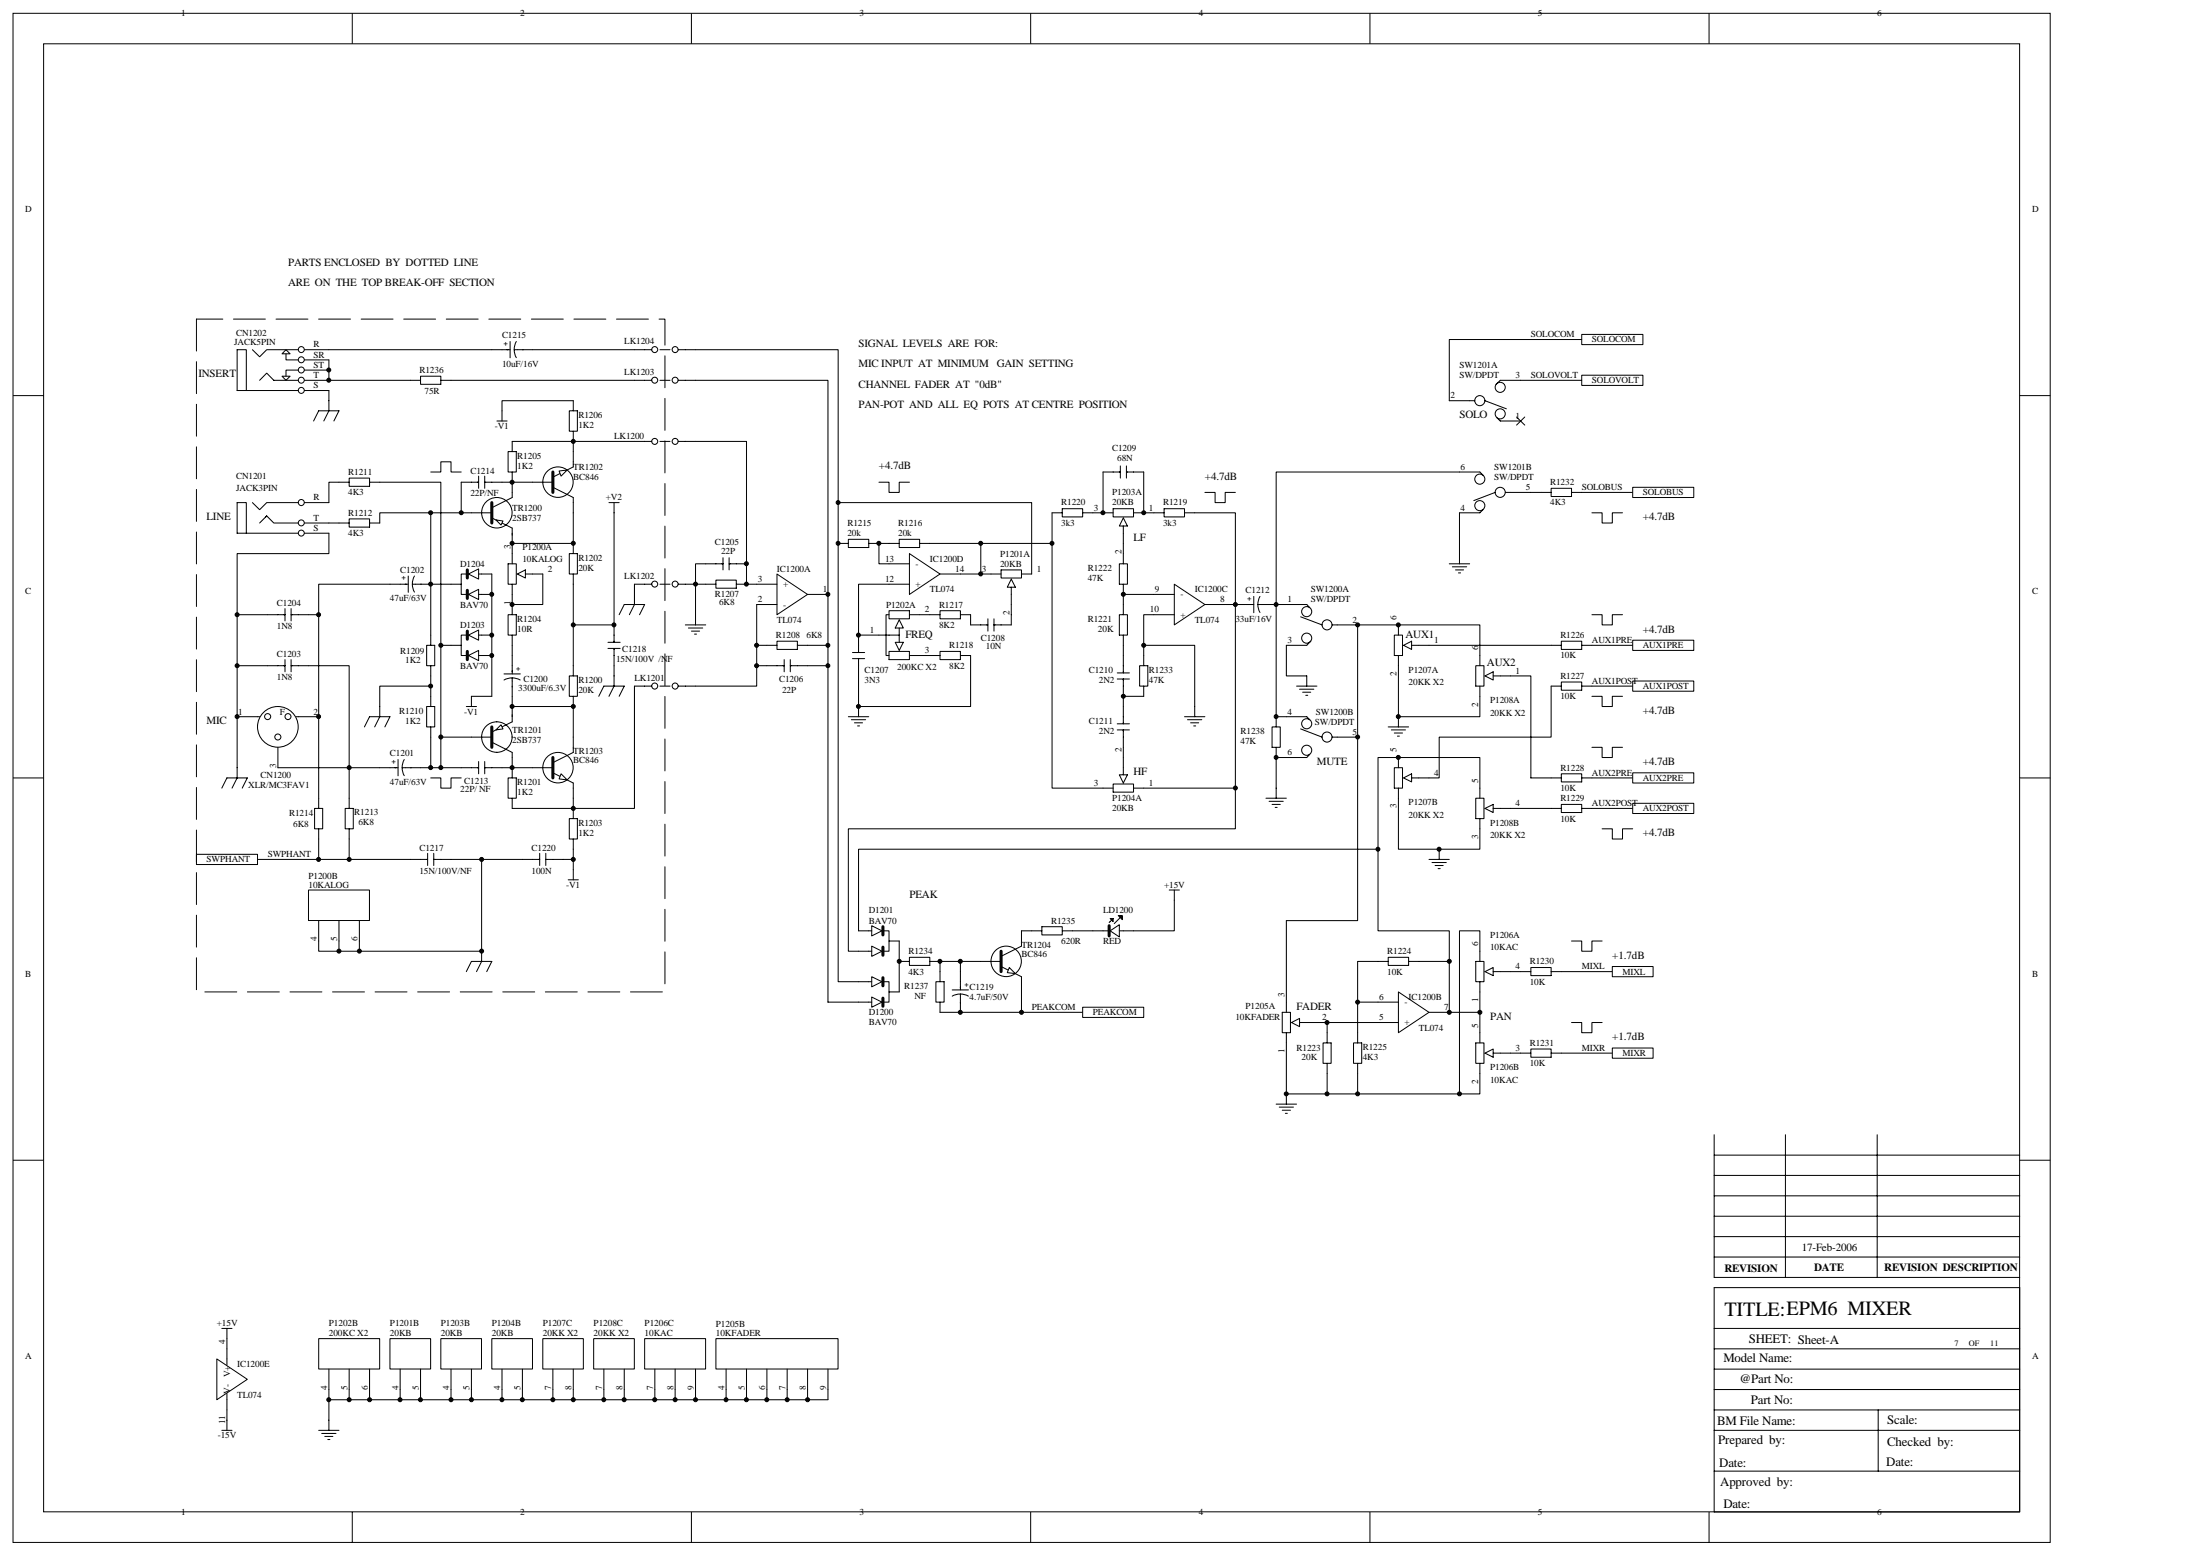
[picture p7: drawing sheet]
<svg xmlns="http://www.w3.org/2000/svg" width="420mm" height="297mm" viewBox="0 0 420 297" stroke-linecap="round" stroke-linejoin="round" font-family="sans-serif">
<g fill="none" stroke="#000" stroke-width=".19">
<path d="M2.5 2.5h389.1v291.9h-389.1zM8.3 8.4h377.4v280.2h-377.4zM67.3 2.5v5.9M132 2.5v5.9M196.8 2.5v5.9M261.6 2.5v5.9M326.4 2.5v5.9M2.5 75.5h5.8M385.7 75.5h5.9M2.5 148.5h5.8M385.7 148.5h5.9M327.4 216.6v27.3h58.3"/>
<path d="M341 216.6v27.3M358.5 216.6v27.3M2.5 221.5h5.8M327.4 240h58.3M327.4 236.1h58.3M327.4 232.2h58.3M327.4 228.3h58.3M327.4 224.4h58.3M327.4 220.5h58.3M385.7 221.5h5.9M327.4 245.8h58.3v42.8h-58.3zM327.4 253.6h58.3"/>
<path d="M327.4 257.5h58.3M327.4 261.4h58.3M327.4 265.3h58.3M327.4 269.2h58.3M327.4 273h58.3M358.7 269.2v11.6M67.3 288.6v5.9M132 288.6v5.9M196.8 288.6v5.9M261.6 288.6v5.9M326.4 288.6v5.9M327.4 280.8h58.3"/>
</g>
<g fill="#fff" stroke="#000" stroke-width=".19">
<path d="M54.6 66.8l.8 .7h-1.5z" fill-rule="evenodd"/>
<path d="M53.9 71.8h1.5l-.8 .8z" fill-rule="evenodd"/>
</g>
<g fill="none" stroke="#000" stroke-width=".19">
<path d="M47 74.5v-7.7h-1.7v7.7h11.7M48.2 66.8l1.4 1.3 1.3-1.3h6.1M49.6 72.6l1.3-1.4 1.4 1.4h4.7M54.6 67.5v1.2h2.4M57 70.7h-2.4v1.1M58.1 74.5h4.7M58.1 72.6h4.7M58.1 66.8h4.7M58.1 68.7h4.7M58.1 70.7h4.7M78.4 72.6h1.9M80.3 71.8h3.9v1.6h-3.9z"/>
<path d="M84.2 72.6h1.9M93.9 66.8h3.5M97.4 65.2v3.1M98.2 66.8h3.5M98.6 65.2a3.2 3.2 0 0 0 0 3.1M108.7 78.4h1.6v3.9h-1.6zM109.5 76.5v1.9M48.2 95.9l1.4 1.4 1.3-1.4h6.1M50.7 98.7l.2-.2-1.3 1.3M50.9 98.5l1.4 1.3h4.7M58.1 95.9h4.7M58.1 99.8h4.7"/>
<path d="M64.7 99.8h2M64.7 92.1h2M66.7 91.3h3.9v1.5h-3.9zM66.7 99.1h3.9v1.5h-3.9zM70.6 99.8h1.9M70.6 92.1h1.9M90 97.9h3.9M93.9 98.9l3.9 1.9M97 86.2h1.6v3.9h-1.6zM97.8 84.3v1.9M97.8 90.1v3.9M97.8 95l-3.9 1.9"/>
<path d="M109.5 82.3v2M47 101.8v-5.9h-1.7v5.9h11.7M58.1 101.8h4.7M97 117.3h1.6v3.9h-1.6zM97.8 101.8v1.9M97.8 115.4v1.9M108.7 105.7h1.6v3.9h-1.6zM109.5 103.7v2M109.5 109.6v1.9M134.8 111.5h1.9M136.7 110.7h3.9v1.6h-3.9zM140.6 111.5h2"/>
<path d="M45.3 136.8h4.3M56.6 136.8h4.3M81.5 123.2h1.5v3.9h-1.5zM81.5 134.9h1.5v3.9h-1.5zM82.3 121.2v2M82.3 127.1v1.9M82.3 132.9v2M82.3 138.8v1.9M97.8 121.2v2M108.7 129h1.6v3.9h-1.6zM109.5 127.1v1.9M109.5 132.9v2"/>
<path d="M53.1 142.7v3.9M60.1 154.3h1.5v3.9h-1.5zM60.9 152.4v1.9M60.9 158.2v2M65.9 154.3h1.6v3.9h-1.6zM66.7 152.4v1.9M66.7 158.2v2M97 148.5h1.6v3.9h-1.6zM97.8 146.6v1.9M97.8 152.4v1.9M108.7 156.3h1.6v3.9h-1.6zM109.5 154.3v2"/>
<path d="M109.5 160.2v1.9"/>
<circle cx="57.5" cy="74.5" r=".57"/>
<circle cx="57.5" cy="66.7" r=".57"/>
<circle cx="57.5" cy="72.6" r=".57"/>
<circle cx="57.5" cy="68.7" r=".57"/>
<circle cx="57.5" cy="70.6" r=".57"/>
<circle cx="57.5" cy="95.9" r=".58"/>
<circle cx="57.5" cy="99.8" r=".57"/>
<circle cx="94.9" cy="97.9" r="2.91"/>
<circle cx="57.5" cy="101.8" r=".57"/>
<circle cx="51.1" cy="136.8" r=".57"/>
<circle cx="53.1" cy="138.8" r="3.9"/>
<circle cx="55" cy="136.8" r=".57"/>
<circle cx="53.1" cy="140.7" r=".57"/>
</g>
<path d="M94.7 99.3l1.4 .2-.4 .7z" fill="#fff" stroke="#000" stroke-width=".19"/>
<g fill="none" stroke="#000" stroke-width=".19">
<path d="M97.8 94v1M97.8 100.8v1.4M97.8 134.9v1.9M97.8 137.8l-3.9 1.9M90 140.7h3.9M93.9 141.7l3.9 1.9M97.8 144.6v2"/>
<circle cx="94.9" cy="140.7" r="2.91"/>
</g>
<path d="M93.9 95.9v3.9" fill="none" stroke="#000" stroke-width=".58"/>
<path d="M94.7 139.3l1-.9 .4 .7z" fill="#fff" stroke="#000" stroke-width=".19"/>
<path d="M97.8 136.4v1.4M97.8 143.6v1" fill="none" stroke="#000" stroke-width=".19"/>
<path d="M93.9 138.8v3.9" fill="none" stroke="#000" stroke-width=".58"/>
<g fill="#fff" stroke="#000" stroke-width=".19">
<path d="M89.5 125.1l1.9-.9v1.9z" fill-rule="evenodd"/>
<path d="M89.5 121.2l1.9-.9v1.9z" fill-rule="evenodd"/>
</g>
<path d="M86.1 123.2h2M89.1 121.2h-1v3.9h1M91.4 125.1h2.5M91.4 121.2h2.5" fill="none" stroke="#000" stroke-width=".19"/>
<path d="M89.2 120.5v1.5M89.2 124.4v1.5" fill="none" stroke="#000" stroke-width=".58"/>
<g fill="#fff" stroke="#000" stroke-width=".19">
<path d="M89.5 113.5l1.9-1v1.9z" fill-rule="evenodd"/>
<path d="M89.5 109.6l1.9-1v2z" fill-rule="evenodd"/>
</g>
<g fill="none" stroke="#000" stroke-width=".19">
<path d="M62.8 68.7v3.9h15.6M62.8 66.8h31.1M62.8 74.5v3.9l-1 2M59.9 80.4l1-2h3.8l-.9 2M62.8 99.8h1.9M64.7 92.1h-1.9v3.8M72.5 92.1h11.7v31.1h1.9M82.3 97.9v13.6h-3.6M90 97.9h-17.5v1.9M91.4 90.9v2.3M91.4 92.1h-3.3v5.8M92.6 90.9v2.3"/>
<path d="M92.6 92.1h9.1M97.8 84.3h11.7v1.9M109.5 97.9v5.8M54.4 117.3h-9.1v31.2l-1 2M54.4 116.2v2.3M55.6 117.3h5.3v35.1M55.6 116.2v2.3M62.8 101.8v3.9h-17.5v11.6M78 111.5h-17.1v5.8M78 110v3.1M79.2 110a3.1 3.1 0 0 0 0 3M88.1 111.5h-5.8v9.7"/>
<path d="M89.1 109.6h-1v3.9h1M91.4 113.5h2.5M91.4 109.6h2.5v23.3M109.5 119.3h7.8v3.3M109.5 111.5v15.6M45.3 127.1h9.1M54.4 125.9v2.3M55.6 127.1h11.1v25.3M55.6 125.9v2.3M69.6 138.8l1-2h3.9l-1 2M82.3 131h-9.8v5.8l-.9 2M82.3 129v3.9"/>
<path d="M84.2 123.2v17.5h5.8M96.3 129.8a3.2 3.2 0 0 1 3 0M96.3 128.7h3.1M97.8 129.4v5.5h11.7v5.8M97.8 123.2v5.5M114.4 132.9l.9-1.9h3.9l-1 1.9M116.1 122.6h2.3M116.1 123.8h2.3M117.3 123.8v7.2l-1 1.9M42.4 150.5l.9-2h3.9l-.9 2M53.1 146.6h22.9M76 145v3.1"/>
<path d="M76.8 146.6h14.6M77.2 145a3.2 3.2 0 0 0 0 3.1M82.3 140.7v5.9M84.2 140.7v5.9M91.4 145.4v2.3M92.6 146.6h9.1M92.6 145.4v2.3M109.5 152.4v1.9h-11.7M49.2 164.1h32.5M81.7 162.9v2.3M82.8 164.1h20.3M82.8 162.9v2.3"/>
<path d="M103.1 162.9v2.3M104.2 162.9v2.3M109.5 162.1v2h-5.3M89.1 185.5l.9-2h3.9l-.9 2M92 181.6v1.9l-1 2"/>
</g>
<path d="M89.2 108.8v1.5M89.2 112.7v1.5" fill="none" stroke="#000" stroke-width=".58"/>
<path d="M37.5 163.1h11.7v1.9h-11.7z" fill-rule="evenodd" fill="#fff" stroke="#000" stroke-width=".19"/>
<g fill="none" stroke="#000" stroke-width=".19">
<path d="M86.1 72.6h38.4M101.7 66.8h22.8M109.5 76.5h-13.6v3.9M126 72.6h2M126 66.8h2M129.5 72.6h3.3M129.5 66.8h3.3M82.3 90.1h1.9v-1.9h1.9v1.9h2M94.9 80.4h1.9M109.5 84.3h15M116.3 95.9h1.9M117.3 95.9v23.4"/>
<path d="M126 84.3h2M129.5 84.3h3.3M118.2 117.3l1-1.9h3.9l-1 1.9M124.5 111.5h-3.3v3.9l-1 1.9M126 111.5h2M129.5 111.5h3.3M89.1 134.9h1.9M93.9 132.9h-3.9v2M124.5 131h-3.3v23.3h-11.7M126 131h2M129.5 131h3.3M82.3 148.5h1.9v2h1.9v-2h2"/>
<path d="M92 164.1v17.5M108.5 168h2M109.5 164.1v3.9"/>
<circle cx="125" cy="66.7" r=".57"/>
<circle cx="125" cy="72.6" r=".57"/>
<circle cx="128.9" cy="66.7" r=".57"/>
<circle cx="128.9" cy="72.6" r=".57"/>
<circle cx="125" cy="84.3" r=".57"/>
<circle cx="128.9" cy="84.3" r=".57"/>
<circle cx="125" cy="111.5" r=".57"/>
<circle cx="128.9" cy="111.5" r=".57"/>
<circle cx="125" cy="131" r=".58"/>
<circle cx="128.9" cy="131" r=".58"/>
</g>
<path d="M37.5 60.9v128.5h89.5v-128.5h-89.5" fill="none" stroke="#000" stroke-width=".19" stroke-dasharray="6.1 2"/>
<path d="M148.4 109.6l5.8 3.9-5.8 3.8z" fill="#fff" stroke="#000" stroke-width=".19"/>
<path d="M144.5 115.4h3.9M144.5 111.5h3.9M154.2 113.5h3.9" fill="none" stroke="#000" stroke-width=".19"/>
<path d="M267.1 189.4l5.8 3.9-5.8 3.8z" fill="#fff" stroke="#000" stroke-width=".19"/>
<path d="M263.2 191.3h3.9M263.2 195.2h3.9M272.9 193.3h3.9" fill="none" stroke="#000" stroke-width=".19"/>
<path d="M224.3 111.5l5.8 3.9-5.8 3.9z" fill="#fff" stroke="#000" stroke-width=".19"/>
<path d="M220.4 113.5h3.9M220.4 117.3h3.9M230.1 115.4h3.9" fill="none" stroke="#000" stroke-width=".19"/>
<path d="M173.7 105.7l5.8 3.9-5.8 3.9z" fill="#fff" stroke="#000" stroke-width=".19"/>
<path d="M169.8 107.6h3.9M169.8 111.5h3.9M179.5 109.6h3.9" fill="none" stroke="#000" stroke-width=".19"/>
<path d="M41.4 259.4l5.8 3.9-5.8 3.9z" fill="#fff" stroke="#000" stroke-width=".19"/>
<g fill="none" stroke="#000" stroke-width=".19">
<path d="M130.9 119.3h3.9M131.5 119.9h2.7M132.8 111.5v7.8M134.8 107.6h3.3M138.1 106.5v2.3M139.2 107.6h3.4v3.9h1.9M139.2 106.5v2.3M144.5 115.4v15.6h-11.7M158.1 113.5v13.6h-7.2M132 120.5h1.6M132.6 121.1h.4M146.5 123.2h1.9"/>
<path d="M146.5 127.1h3.3M148.4 122.4h3.9v1.6h-3.9zM149.8 125.9v2.3M150.9 125.9v2.3M152.3 123.2h5.8M43.3 257.5v3.1M43.3 266v3.2"/>
</g>
<g fill="#fff" stroke="#000" stroke-width=".19">
<path d="M166.5 186.5l1.9 .9-1.9 1z" fill-rule="evenodd"/>
<path d="M166.5 190.3l1.9 1-1.9 1z" fill-rule="evenodd"/>
</g>
<path d="M164 187.4h2.5M164 191.3h2.5M168.8 187.4h1v3.9h-1M169.8 189.4h1.9" fill="none" stroke="#000" stroke-width=".19"/>
<path d="M168.6 186.6v1.6M168.6 190.5v1.6" fill="none" stroke="#000" stroke-width=".58"/>
<g fill="#fff" stroke="#000" stroke-width=".19">
<path d="M166.5 176.7l1.9 1-1.9 1z" fill-rule="evenodd"/>
<path d="M166.5 180.6l1.9 1-1.9 1z" fill-rule="evenodd"/>
</g>
<g fill="none" stroke="#000" stroke-width=".19">
<path d="M164 177.7h2.5M168.8 177.7h1v3.9h-1M169.8 179.6h1.9M197 177.7h2M199 176.9h3.9v1.6h-3.9zM202.9 177.7h1.9M208.7 177.7h2M214.5 177.7h2M164 181.6h2.5M171.7 183.5h2M173.7 182.8h3.9v1.5h-3.9zM177.6 183.5h1.9"/>
<path d="M178.7 187.4h1.6v3.9h-1.6zM179.5 185.5v1.9M179.5 191.3v2M181.9 190.2a3.2 3.2 0 0 1 3 0M181.9 189h3.1M183.4 185.5v3.5M183.4 189.8v3.5"/>
</g>
<path d="M168.6 176.9v1.6M168.6 180.8v1.6" fill="none" stroke="#000" stroke-width=".58"/>
<path d="M212 177.7l1.8-1.2v2.4z" fill="#fff" stroke="#000" stroke-width=".19"/>
<g fill="none" stroke="#000" stroke-width=".19">
<path d="M171.7 179.6v9.8M195.1 177.7h1.9M204.8 177.7h3.9M210.7 177.7h.9M212.2 175.3l.2 .4M212.6 175.3v.6l-.6-.6h.6l-.8 .8M213.8 177.7h.7M214 175.2l.3 .4v-.3M214 174.8l-.2 .2M214.2 175v.2M214.3 175.3v-.5h-.7l.4 .4-1.2 1.1M214.3 175h-.3l.3 .3"/>
<path d="M183.4 183.5v2M187.3 183.5h-7.8v2M195.1 189.4v3.9h-15.6M195.1 193.3h11.7"/>
</g>
<path d="M211.8 176.7v2" fill="none" stroke="#000" stroke-width=".58"/>
<path d="M206.8 192.3h11.6v1.9h-11.6z" fill-rule="evenodd" fill="#fff" stroke="#000" stroke-width=".19"/>
<g fill="none" stroke="#000" stroke-width=".19">
<path d="M160.1 103.7h1.9M162 103h3.9v1.5h-3.9zM165.9 103.7h2M169.8 116.6h3.9v1.5h-3.9zM169.8 117.3h-.6v7.8h.6M169.8 103.7h1.9M171.7 103h3.9v1.5h-3.9zM171.7 118.3l.8 1.6h-1.5zM171.7 119.9v2.7M173.7 117.3h1.9M175.6 103.7h2M167.9 121.2h3.8"/>
<path d="M169.8 124.4h3.9v1.5h-3.9zM171 122.6h1.5l-.8 1.6zM173.7 125.1h1.9"/>
</g>
<path d="M60.9 255.6h11.6v5.7h-11.6z" fill="#fff"/>
<g fill="none" stroke="#000" stroke-width=".19">
<path d="M177.6 117.3h1.9M179.5 116.6h3.9v1.5h-3.9zM183.4 117.3h2M185.4 119.3h3.3M188.7 118.1v2.4M189.3 109.6h1.9M189.8 119.3h3.3M189.8 118.1v2.4M191.2 108.8h3.9v1.5h-3.9zM193.1 110.6l.8 1.5h-1.5zM193.1 112.1v3.3M195.1 109.6h1.9"/>
<path d="M162.8 125.7h2.3M162.8 124.6h2.3M164 121.2v3.4M164 125.7v3.3M177.6 125.1h1.9M179.5 124.4h3.9v1.5h-3.9zM183.4 125.1h2M60.9 255.5h11.6v5.8h-11.6zM62.8 261.4v3.9M66.7 261.4v3.9M70.6 261.4v3.9"/>
</g>
<path d="M74.5 255.6h7.7v5.7h-7.7z" fill="#fff"/>
<g fill="none" stroke="#000" stroke-width=".19">
<path d="M132.8 72.6h25.3v40.9M132.8 66.8h27.3v120.6h3.9M132.8 84.3h9.8v23.3M160.1 95.9h36.9v13.7M200.9 97.9h2M202.9 97.1h3.9v1.6h-3.9zM206.8 97.9h1.9M210.7 97.9h1.9M210.7 90.1h3.3M212.6 97.1h3.9v1.6h-3.9zM214 88.9v2.4M214.5 98.9l.8 1.5h-1.5z"/>
<path d="M215.1 90.1h3.3M215.1 88.9v2.4M216.5 97.9h1.9M220.4 97.9h1.9M222.3 97.1h3.9v1.6h-3.9zM226.2 97.9h2M134.8 107.6h-2v3.9h2M169.8 111.5h-5.8v9.7h3.9M169.8 103.7h-1.9v3.9h1.9M175.6 117.3h2M177.6 103.7h9.7v5.9M183.4 109.6h5.9"/>
<path d="M185.4 117.3v2M193.1 115.4v3.9M213.8 117.3h1.5v3.9h-1.5zM213.8 107.6h1.5v3.9h-1.5zM214.5 100.4v3.3M214.5 105.7v1.9M214.5 111.5v2M214.5 115.4v1.9M158.1 127.1v64.2h5.9M162 136.8h3.9M162.6 137.4h2.7M163.2 138h1.5"/>
<path d="M163.8 138.6h.4M175.6 125.1h2M185.4 125.1v9.8h-21.4v1.9M213.4 129.6h2.3M213.4 128.5h2.3M213.4 139.3h2.3M213.4 138.2h2.3M214.5 121.2v2M214.5 125.1v3.4M214.5 129.6v3.3M214.5 134.9v3.3M214.5 139.3v3.4"/>
<path d="M217.6 127.1h1.6v3.9h-1.6zM218.4 125.1v2M218.4 131v1.9M74.5 255.5h7.7v5.8h-7.7zM76.4 261.4v3.9M80.3 261.4v3.9"/>
</g>
<path d="M84.2 255.6h7.8v5.7h-7.8z" fill="#fff"/>
<path d="M210.7 150.5h1.9M212.6 149.7h3.9v1.5h-3.9zM213.8 147.9h1.5l-.8 1.6zM214.5 144.6v3.3M216.5 150.5h1.9M84.2 255.5h7.8v5.8h-7.8zM86.1 261.4v3.9M90 261.4v3.9" fill="none" stroke="#000" stroke-width=".19"/>
<path d="M93.9 255.6h7.8v5.7h-7.8z" fill="#fff"/>
<g fill="none" stroke="#000" stroke-width=".19">
<path d="M276.8 76.5h4.9M283.6 76.5l4.1 1.5M285.9 79.8l.6 .6h3.9M290.4 72.6h-3.9l-.8 .8M200.9 97.9v5.8h-13.6M210.7 90.1v7.8h-2M218.4 90.1v7.8h2M228.2 97.9h7.7v52.6h-17.5M278.7 90.1h3.9l.6 .6M283.2 97.3l-.6 .6h-3.9M285.5 94l-4 1.6M287.5 94h4.9"/>
<path d="M200.9 103.7v46.8h9.8M214.5 103.7v2M220.4 117.3h-2v7.8M220.4 113.5h-5.9v1.9M234 115.4h5.4M239.4 113.9v3.1M240.2 115.4h9.4l.5 .6M240.6 113.9a3.1 3.1 0 0 0 0 3M243.7 115.4v21.4h5.9l.5 .6M248.4 117.8l4.1 1.5M254.4 119.3h4.9v21.4h-4.9M267.1 119.3v1.9"/>
<path d="M164 129v5.9M214.5 123.2v1.9M218.4 123.2h9.8v13.6M218.4 132.9h-3.9v2M226.2 136.8h3.9M226.8 137.4h2.7M227.4 138h1.5M228 138.6h.4M242.9 138.8h1.6v3.9h-1.6zM243.7 136.8v2M247.6 131h3.9M248.2 131.6h2.7"/>
<path d="M248.4 139.1l4.1 1.6M248.8 132.1h1.5M249.4 132.7h.4M250.3 122.4l-.7 .8h-3.9v5.8h3.9v2M266.3 121.2h1.6v3.9h-1.6zM267.1 125.1v2M268 123.2l1.6-.8v1.6zM269.6 123.2h3.3M214.5 142.7v1.9M241.8 152.4h3.9M242.4 153h2.7M242.9 153.6h1.6"/>
<path d="M243.5 154.1h.4M243.7 142.7v1.9M250.1 144l-.5 .6h-5.9v7.8M266.3 146.6h1.6v3.9h-1.6zM267.1 144.6v2M267.1 150.5v1.9M268 148.5l1.6-.8v1.6zM269.6 148.5h3.3M93.9 255.5h7.8v5.8h-7.8zM95.9 261.4v3.9M99.8 261.4v3.9"/>
<circle cx="282.6" cy="76.5" r=".96"/>
<circle cx="286.5" cy="73.9" r=".96"/>
<circle cx="286.5" cy="79" r=".96"/>
<circle cx="282.6" cy="91.5" r=".96"/>
<circle cx="282.6" cy="96.5" r=".96"/>
<circle cx="286.5" cy="94" r=".96"/>
<circle cx="249.6" cy="116.8" r=".96"/>
<circle cx="253.4" cy="119.3" r=".96"/>
<circle cx="249.6" cy="138.2" r=".96"/>
<circle cx="249.6" cy="121.8" r=".96"/>
<circle cx="249.6" cy="143.2" r=".96"/>
<circle cx="253.4" cy="140.7" r=".96"/>
</g>
<path d="M103.7 255.6h7.7v5.7h-7.7z" fill="#fff"/>
<g fill="none" stroke="#000" stroke-width=".19">
<path d="M281.8 127.1h1.6v3.9h-1.6zM282.6 125.1v2M282.6 131v1.9M283.6 129l1.6-.8v1.6zM285.2 129h3.3M281.8 152.4h1.6v3.9h-1.6zM282.6 150.5v1.9M282.6 156.3v1.9M283.6 154.3l1.6-.7v1.5zM285.2 154.3h3.3M103.7 255.5h7.7v5.8h-7.7zM105.6 261.4v3.9"/>
<path d="M109.5 261.4v3.9"/>
</g>
<path d="M113.4 255.6h7.7v5.7h-7.7z" fill="#fff"/>
<g fill="none" stroke="#000" stroke-width=".19">
<path d="M294.3 94h1.9M296.2 93.2h3.9v1.6h-3.9zM300.1 94h2M259.3 119.3h23.3v5.8M265.1 138.8h3.9M265.7 139.3h2.7M266.3 139.9h1.6M267.1 127.1v9.7h15.5v-3.9M267.1 136.8v2M272.9 123.2h25.3M288.5 129h3.9v19.5h5.8M298.2 131h-2v9.7h-21.3v7.8h-2"/>
<path d="M298.2 122.4h3.9v1.6h-3.9zM298.2 130.2h3.9v1.6h-3.9zM302.1 123.2h9.7M302.1 131h9.7M235.9 150.5v7.7h-73.9v23.4h2M266.9 140.5h.4M267.1 144.6h15.5v5.9M267.1 152.4v9.7h15.5v-3.9M288.5 154.3h9.7M298.2 147.7h3.9v1.6h-3.9zM298.2 153.6h3.9v1.5h-3.9zM302.1 154.3h9.7"/>
<path d="M302.1 148.5h9.7M272.9 164.1h3.9M273.5 164.7h2.7M274.1 165.2h1.5M274.6 165.8h.4M274.9 162.1v2M290.4 185.5h2M292.4 184.7h3.8v1.5h-3.8zM296.2 185.5h2M290.4 201h2M292.4 200.3h3.8v1.5h-3.8zM296.2 201h2"/>
<path d="M113.4 255.5h7.7v5.8h-7.7zM115.3 261.4v3.9M119.2 261.4v3.9"/>
</g>
<g fill="#fff" stroke="#000" stroke-width=".19">
<path d="M302.1 63.8h11.7v2h-11.7z" fill-rule="evenodd"/>
<path d="M302.1 71.6h11.7v2h-11.7z" fill-rule="evenodd"/>
<path d="M311.8 122.2h11.7v2h-11.7z" fill-rule="evenodd"/>
</g>
<path d="M290.4 72.6h11.7M302.1 64.8h-25.3v11.7" fill="none" stroke="#000" stroke-width=".19"/>
<g fill="#fff" stroke="#000" stroke-width=".19">
<path d="M311.8 147.5h11.7v2h-11.7z" fill-rule="evenodd"/>
<path d="M311.8 153.4h11.7v1.9h-11.7z" fill-rule="evenodd"/>
<path d="M311.8 130h11.7v2h-11.7z" fill-rule="evenodd"/>
</g>
<path d="M278.7 90.1h-35v25.3M281.8 183.5h1.6v3.9h-1.6zM281.8 199.1h1.6v3.9h-1.6zM282.6 181.6v1.9M282.6 187.4v2M282.6 197.1v2M283.6 185.5l1.6-.8v1.5zM285.2 185.5h3.3M282.6 203v1.9M283.6 201l1.6-.7v1.5zM285.2 201h3.3" fill="none" stroke="#000" stroke-width=".19"/>
<path d="M123.1 255.6h11.7v5.7h-11.7z" fill="#fff"/>
<g fill="none" stroke="#000" stroke-width=".19">
<path d="M259.3 140.7v35h-13.6M267.1 144.6h-3.9v33.1h13.6v15.6h5.8M263.2 162.1h-99.2v15.6M252.7 199.1h1.5v3.9h-1.5zM258.5 199.1h1.6v3.9h-1.6zM259.3 191.3h3.9M263.2 195.2h-9.7v3.9M265.1 182.8h3.9v1.5h-3.9zM265.1 183.5h-5.8v15.6M269 183.5h7.8M282.6 181.6v-3.9h-3.9v31.1M282.6 189.4v7.7"/>
<path d="M288.5 185.5h1.9M298.2 185.5h9.7M253.5 203v5.8h29.1v-3.9M259.3 203v5.8M288.5 201h1.9M298.2 201h9.7M123.1 255.5h11.7v5.8h-11.7zM125.1 261.4v3.9M128.9 261.4v3.9M132.8 261.4v3.9"/>
</g>
<g fill="#fff" stroke="#000" stroke-width=".19">
<path d="M307.9 184.5h7.8v2h-7.8z" fill-rule="evenodd"/>
<path d="M307.9 200.1h7.8v1.9h-7.8z" fill-rule="evenodd"/>
</g>
<path d="M292.4 94h1.9M302.1 94h9.7" fill="none" stroke="#000" stroke-width=".19"/>
<path d="M311.8 93h11.7v2h-11.7z" fill-rule="evenodd" fill="#fff" stroke="#000" stroke-width=".19"/>
<g fill="none" stroke="#000" stroke-width=".19">
<path d="M289.6 79.6l1.6 1.6M291.2 79.6l-1.6 1.6M167.9 92.1h1.9v1.9h1.9v-1.9h2M230.1 94h2v1.9h1.9v-1.9h1.9M304 97.9h2v1.9h1.9v-1.9h2M97 107.6h1.6v3.9h-1.6zM97.8 105.7v1.9M97.8 111.5v2M98.8 109.6l1.5-.8v1.5zM100.3 109.6h3.4M304 117.3h2v2h1.9v-2h2M304 132.9h2v2h1.9v-2h2"/>
<path d="M304 142.7h2v1.9h1.9v-1.9h2M306 158.2h1.9v2h2v-2h1.9M60.9 160.2v3.9M66.7 160.2v3.9M223.3 169.9h1.9M224.3 169.9v2M245.7 175.7v15.6M300.1 179.6h2v2h1.9v-2h2M245.7 199.1v9.7h7.8M251.5 195.2h2M300.1 195.2h2v1.9h1.9v-1.9h2M243.7 210.8h3.9"/>
<path d="M244.3 211.3h2.7M244.9 211.9h1.6M245.5 212.5h.4M245.7 208.8v2M42.4 253.6h1.9M43.3 253.6v3.9M42.4 273h1.9M43.3 269.2v3.8M60.9 273h3.8M61.4 273.6h2.8M62 274.2h1.6M62.6 274.8h.4"/>
<path d="M62.8 265.3v1.9M66.7 265.3v1.9M70.6 265.3v1.9M76.4 265.3v1.9M80.3 265.3v1.9M86.1 265.3v1.9M90 265.3v1.9M95.9 265.3v1.9M99.8 265.3v1.9M105.6 265.3v1.9M109.5 265.3v1.9M115.3 265.3v1.9"/>
<path d="M119.2 265.3v1.9M125.1 265.3v1.9M128.9 265.3v1.9M132.8 265.3v1.9M158.1 267.2h-95.3v5.8"/>
</g>
<path d="M58.9 169.9h11.7v5.8h-11.7z" fill="#fff"/>
<g fill="none" stroke="#000" stroke-width=".19">
<path d="M101.7 92.1h3.7M105.6 93l3.9 2M109.5 86.2v2M109.5 95.9v2M109.5 89.1l-3.9 2M278.7 97.9v9.7M103.7 109.6v5.8h-5.9v-1.9M109.5 103.7h-11.7v2M276.8 107.6h3.9M277.4 108.2h2.7M278 108.8h1.5M278.5 109.4h.4"/>
<path d="M144.5 123.2h2M144.5 127.1h2M58.9 169.9h11.7v5.8h-11.7zM60.9 175.7v5.9h31.1M64.7 175.7v5.9M68.6 175.7v5.9M224.3 171.9v5.8h-7.8"/>
</g>
<path d="M106.8 89.9l1.5-.2-1.1 1.2z" fill="#fff" stroke="#000" stroke-width=".19"/>
<g fill="none" stroke="#000" stroke-width=".19">
<path d="M109.5 88.2v.9M109.5 95v.9M101.7 146.6h3.7M105.6 147.5l3.9 2M109.5 140.7v2M109.5 150.5v1.9M109.5 143.6l-3.9 2"/>
<circle cx="106.6" cy="92" r="2.91"/>
</g>
<path d="M105.6 90.1v3.9" fill="none" stroke="#000" stroke-width=".58"/>
<path d="M107.2 147.7l1.1 1.2-1.5-.2z" fill="#fff" stroke="#000" stroke-width=".19"/>
<g fill="none" stroke="#000" stroke-width=".19">
<path d="M109.5 142.7v.9M109.5 149.5v1M195.1 177.7v1.9M187.3 183.5h3.7M191.2 184.5l3.9 2M195.1 187.4v2M195.1 180.6l-3.9 2"/>
<circle cx="106.6" cy="146.5" r="2.91"/>
</g>
<path d="M105.6 144.6v3.9" fill="none" stroke="#000" stroke-width=".58"/>
<path d="M192.8 184.7l1.1 1.2-1.5-.2z" fill="#fff" stroke="#000" stroke-width=".19"/>
<g fill="none" stroke="#000" stroke-width=".19">
<path d="M195.1 179.6v1M195.1 186.5v.9M244.9 193.3h1.6v3.8h-1.6zM245.7 191.3v2M245.7 197.1v2M246.6 195.2l1.6-.8v1.6zM248.2 195.2h3.3"/>
<circle cx="192.2" cy="183.5" r="2.91"/>
</g>
<path d="M191.2 181.6v3.9" fill="none" stroke="#000" stroke-width=".58"/>
<path d="M136.7 255.6h23.4v5.7h-23.4z" fill="#fff"/>
<path d="M136.7 255.5h23.4v5.8h-23.4zM138.7 261.4v5.8M142.6 261.4v5.8M146.5 261.4v5.8M150.3 261.4v5.8M154.2 261.4v5.8M158.1 261.4v5.8" fill="none" stroke="#000" stroke-width=".19"/>
<g fill="#000" stroke="#000" stroke-width=".19">
<circle cx="62.8" cy="70.6" r=".38"/>
<circle cx="62.8" cy="72.6" r=".38"/>
<circle cx="82.2" cy="97.9" r=".38"/>
<circle cx="88.1" cy="97.9" r=".38"/>
<circle cx="97.8" cy="92.1" r=".38"/>
<circle cx="109.5" cy="84.3" r=".38"/>
<circle cx="160.1" cy="95.9" r=".38"/>
<circle cx="210.6" cy="97.9" r=".38"/>
<circle cx="218.4" cy="97.9" r=".38"/>
<circle cx="45.3" cy="117.3" r=".38"/>
<circle cx="60.8" cy="117.3" r=".38"/>
<circle cx="82.2" cy="111.5" r=".38"/>
<circle cx="93.9" cy="113.5" r=".38"/>
<circle cx="97.8" cy="115.4" r=".38"/>
<circle cx="97.8" cy="103.7" r=".38"/>
<circle cx="109.5" cy="119.3" r=".38"/>
<circle cx="109.5" cy="103.7" r=".38"/>
<circle cx="117.3" cy="119.3" r=".38"/>
<circle cx="132.8" cy="111.5" r=".38"/>
<circle cx="142.5" cy="111.5" r=".38"/>
<circle cx="142.5" cy="107.6" r=".38"/>
<circle cx="158.1" cy="113.5" r=".38"/>
<circle cx="160.1" cy="103.7" r=".38"/>
<circle cx="167.8" cy="103.7" r=".38"/>
<circle cx="187.3" cy="109.6" r=".38"/>
<circle cx="187.3" cy="103.7" r=".38"/>
<circle cx="200.9" cy="103.7" r=".38"/>
<circle cx="214.5" cy="113.5" r=".38"/>
<circle cx="235.9" cy="115.4" r=".38"/>
<circle cx="243.7" cy="115.4" r=".38"/>
<circle cx="259.3" cy="119.3" r=".38"/>
<circle cx="267" cy="119.3" r=".38"/>
<circle cx="45.3" cy="127.1" r=".38"/>
<circle cx="45.3" cy="136.8" r=".38"/>
<circle cx="60.8" cy="136.8" r=".38"/>
<circle cx="82.2" cy="131" r=".38"/>
<circle cx="84.2" cy="123.2" r=".38"/>
<circle cx="93.9" cy="121.2" r=".38"/>
<circle cx="93.9" cy="125.1" r=".38"/>
<circle cx="97.8" cy="134.9" r=".38"/>
<circle cx="109.5" cy="134.9" r=".38"/>
<circle cx="144.5" cy="127.1" r=".38"/>
<circle cx="144.5" cy="123.2" r=".38"/>
<circle cx="158.1" cy="127.1" r=".38"/>
<circle cx="158.1" cy="123.2" r=".38"/>
<circle cx="163.9" cy="121.2" r=".38"/>
<circle cx="163.9" cy="134.9" r=".38"/>
<circle cx="214.5" cy="132.9" r=".38"/>
<circle cx="218.4" cy="123.2" r=".38"/>
<circle cx="243.7" cy="136.8" r=".38"/>
<circle cx="267" cy="136.8" r=".38"/>
<circle cx="66.7" cy="146.5" r=".38"/>
<circle cx="82.2" cy="146.5" r=".38"/>
<circle cx="84.2" cy="146.5" r=".38"/>
<circle cx="84.2" cy="140.7" r=".38"/>
<circle cx="97.8" cy="146.5" r=".38"/>
<circle cx="109.5" cy="154.3" r=".38"/>
<circle cx="235.9" cy="150.4" r=".38"/>
<circle cx="243.7" cy="144.6" r=".38"/>
<circle cx="259.3" cy="140.7" r=".38"/>
<circle cx="267" cy="144.6" r=".38"/>
<circle cx="60.8" cy="164.1" r=".38"/>
<circle cx="66.7" cy="164.1" r=".38"/>
<circle cx="92" cy="164.1" r=".38"/>
<circle cx="109.5" cy="164.1" r=".38"/>
<circle cx="263.2" cy="162.1" r=".38"/>
<circle cx="274.8" cy="162.1" r=".38"/>
<circle cx="64.7" cy="181.6" r=".38"/>
<circle cx="68.6" cy="181.6" r=".38"/>
<circle cx="92" cy="181.6" r=".38"/>
<circle cx="171.7" cy="183.5" r=".38"/>
<circle cx="179.5" cy="183.5" r=".38"/>
<circle cx="183.4" cy="193.2" r=".38"/>
<circle cx="183.4" cy="183.5" r=".38"/>
<circle cx="195.1" cy="193.2" r=".38"/>
<circle cx="253.4" cy="195.2" r=".38"/>
<circle cx="259.3" cy="191.3" r=".38"/>
<circle cx="276.8" cy="193.2" r=".38"/>
<circle cx="276.8" cy="183.5" r=".38"/>
<circle cx="282.6" cy="193.2" r=".38"/>
<circle cx="245.7" cy="208.8" r=".38"/>
<circle cx="253.4" cy="208.8" r=".38"/>
<circle cx="259.3" cy="208.8" r=".38"/>
<circle cx="278.7" cy="208.8" r=".38"/>
<circle cx="62.8" cy="267.2" r=".38"/>
<circle cx="66.7" cy="267.2" r=".38"/>
<circle cx="70.6" cy="267.2" r=".38"/>
<circle cx="76.4" cy="267.2" r=".38"/>
<circle cx="80.3" cy="267.2" r=".38"/>
<circle cx="86.1" cy="267.2" r=".38"/>
<circle cx="90" cy="267.2" r=".38"/>
<circle cx="95.9" cy="267.2" r=".38"/>
<circle cx="99.7" cy="267.2" r=".38"/>
<circle cx="105.6" cy="267.2" r=".38"/>
<circle cx="109.5" cy="267.2" r=".38"/>
<circle cx="115.3" cy="267.2" r=".38"/>
<circle cx="119.2" cy="267.2" r=".38"/>
<circle cx="125" cy="267.2" r=".38"/>
<circle cx="128.9" cy="267.2" r=".38"/>
<circle cx="132.8" cy="267.2" r=".38"/>
<circle cx="138.7" cy="267.2" r=".38"/>
<circle cx="142.5" cy="267.2" r=".38"/>
<circle cx="146.4" cy="267.2" r=".38"/>
<circle cx="150.3" cy="267.2" r=".38"/>
<circle cx="154.2" cy="267.2" r=".38"/>
</g>
<text font-size="3.9" x="329.3" y="251.2">TITLE:EPM6 MIXER</text>
<g font-size="2.5">
<text x="334" y="256.3">SHEET: Sheet-A</text>
<text x="329.1" y="260">Model Name:</text>
<text x="332.2" y="264.1">@Part No:</text>
<text x="334.4" y="268">Part No:</text>
<text x="328" y="272.1">BM File Name:</text>
<text x="328.2" y="275.6">Prepared by:</text>
<text x="360.4" y="276">Checked by:</text>
<text x="360.4" y="271.9">Scale:</text>
<text x="328.3" y="280.1">Date:</text>
<text x="360.2" y="279.9">Date:</text>
<text x="328.5" y="283.8">Approved by:</text>
<text x="329.1" y="287.8">Date:</text>
</g>
<g font-size="2.1">
<text x="55" y="50.7">PARTS ENCLOSED BY DOTTED LINE</text>
<text x="55" y="54.6">ARE ON THE TOP BREAK-OFF SECTION</text>
<text x="37.9" y="71.9">INSERT</text>
<text x="164" y="66.3">SIGNAL LEVELS ARE FOR:</text>
<text x="164" y="70.1">MIC INPUT AT MINIMUM GAIN SETTING</text>
<text x="164" y="74">CHANNEL FADER AT &quot;0dB&quot;</text>
<text x="164" y="77.9">PAN-POT AND ALL EQ POTS AT CENTRE POSITION</text>
<text x="278.7" y="79.9">SOLO</text>
<text x="167.9" y="89.6">+4.7dB</text>
<text x="230.1" y="91.6">+4.7dB</text>
<text x="39.5" y="99.4">LINE</text>
<text x="313.8" y="99.4">+4.7dB</text>
<text x="216.5" y="103.2">LF</text>
<text x="172.9" y="121.7">FREQ</text>
<text x="268.4" y="121.7">AUX1</text>
<text x="313.8" y="120.8">+4.7dB</text>
<text x="284" y="127.2">AUX2</text>
<text x="313.8" y="136.3">+4.7dB</text>
<text x="39.5" y="138.3">MIC</text>
<text x="216.5" y="148">HF</text>
<text x="251.5" y="146.1">MUTE</text>
<text x="313.8" y="146">+4.7dB</text>
<text x="313.8" y="159.7">+4.7dB</text>
<text x="173.7" y="171.4">PEAK</text>
<text x="307.9" y="183">+1.7dB</text>
<text x="247.6" y="192.8">FADER</text>
<text x="284.6" y="194.7">PAN</text>
<text x="307.9" y="198.6">+1.7dB</text>
<text x="344.1" y="238.9">17-Feb-2006</text>
<text x="329.3" y="242.8">REVISION</text>
<text x="346.4" y="242.6">DATE</text>
<text x="359.9" y="242.6">REVISION DESCRIPTION</text>
</g>
<g font-size="1.8">
<text x="34.6" y="3.1">1</text>
<text x="99.4" y="3.1">2</text>
<text x="164.2" y="3.1">3</text>
<text x="228.9" y="3.1">4</text>
<text x="293.7" y="3.1">5</text>
<text x="358.5" y="3.1">6</text>
<text x="4.8" y="40.4">D</text>
<text x="388.1" y="40.4">D</text>
<text x="44.7" y="65.9">JACK5PIN</text>
<text x="45.1" y="64.2">CN1202</text>
<text x="95.9" y="64.6">C1215</text>
<text x="119.2" y="65.7">LK1204</text>
<text x="292.4" y="64.4">SOLOCOM</text>
<text x="304" y="65.4">SOLOCOM</text>
<text x="59.9" y="66.3">R</text>
<text x="59.9" y="68.3">SR</text>
<text x="59.9" y="70.2">ST</text>
<text x="80.1" y="71.2">R1236</text>
<text x="95.9" y="70">10uF/16V</text>
<text x="119.2" y="71.6">LK1203</text>
<text x="278.7" y="70.2">SW1201A</text>
<text x="59.9" y="72.2">T</text>
<text x="59.9" y="74.1">S</text>
<text x="81.1" y="75.3">75R</text>
<text x="277" y="76.1">2</text>
<text x="278.7" y="72.2">SW/DPDT</text>
<text x="289.4" y="72.2">3</text>
<text x="292.4" y="72.2">SOLOVOLT</text>
<text x="304" y="73.2">SOLOVOLT</text>
<text x="94.5" y="81.9">-V1</text>
<text x="110.5" y="79.8">R1206</text>
<text x="110.5" y="81.7">1K2</text>
<text x="117.3" y="83.8">LK1200</text>
<text x="289.4" y="79.9">1</text>
<text x="98.8" y="87.5">R1205</text>
<text x="98.8" y="89.5">1K2</text>
<text x="109.5" y="89.7">TR1202</text>
<text x="212.4" y="86.2">C1209</text>
<text x="213.4" y="87.9">68N</text>
<text x="278.9" y="89.7">6</text>
<text x="285.4" y="89.7">SW1201B</text>
<text x="45.1" y="91.4">CN1201</text>
<text x="45.1" y="93.8">JACK3PIN</text>
<text x="59.9" y="95.5">R</text>
<text x="66.5" y="90.7">R1211</text>
<text x="66.5" y="94.6">4K3</text>
<text x="89.8" y="90.5">C1214</text>
<text x="89.8" y="94.7">22P/NF</text>
<text x="109.5" y="91.6">BC846</text>
<text x="115.7" y="95.5">+V2</text>
<text x="212.4" y="94.6">P1203A</text>
<text x="285.4" y="91.6">SW/DPDT</text>
<text x="291.4" y="93.6">5</text>
<text x="296" y="92.6">R1232</text>
<text x="302.1" y="93.6">SOLOBUS</text>
<text x="313.8" y="94.6">SOLOBUS</text>
<text x="59.9" y="99.4">T</text>
<text x="59.9" y="101.4">S</text>
<text x="66.5" y="98.4">R1212</text>
<text x="97.8" y="97.5">TR1200</text>
<text x="97.8" y="99.4">2SB737</text>
<text x="161.8" y="100.4">R1215</text>
<text x="171.5" y="100.4">R1216</text>
<text x="202.7" y="96.5">R1220</text>
<text x="202.7" y="100.4">3k3</text>
<text x="208.9" y="97.5">3</text>
<text x="212.4" y="96.5">20KB</text>
<text x="219.4" y="97.5">1</text>
<text x="222.1" y="96.5">R1219</text>
<text x="222.1" y="100.4">3k3</text>
<text x="278.9" y="97.5">4</text>
<text x="296" y="96.5">4K3</text>
<text x="66.5" y="102.3">4K3</text>
<text x="97.5" y="104.7" transform="rotate(-90 97.5 104.7)">3</text>
<text x="99.8" y="105.1">P1200A</text>
<text x="99.8" y="107.2">10KALOG</text>
<text x="110.5" y="107">R1202</text>
<text x="136.5" y="104.1">C1205</text>
<text x="137.7" y="105.8">22P</text>
<text x="161.8" y="102.3">20k</text>
<text x="169" y="107.2">13</text>
<text x="171.5" y="102.3">20k</text>
<text x="177.6" y="107.2">IC1200D</text>
<text x="191" y="106.2">P1201A</text>
<text x="214.2" y="105.7" transform="rotate(-90 214.2 105.7)">2</text>
<text x="4.8" y="113.4">C</text>
<text x="76.4" y="109.3">C1202</text>
<text x="87.9" y="108.2">D1204</text>
<text x="104.6" y="109.2">2</text>
<text x="110.5" y="108.9">20K</text>
<text x="119.2" y="110.5">LK1202</text>
<text x="144.7" y="111.1">3</text>
<text x="148.4" y="109.2">IC1200A</text>
<text x="149.6" y="112.1">+</text>
<text x="157.2" y="113.1">1</text>
<text x="169" y="111.1">12</text>
<text x="174.8" y="108.2">-</text>
<text x="174.8" y="112.1">+</text>
<text x="177.6" y="113.1">TL074</text>
<text x="182.4" y="109.2">14</text>
<text x="187.5" y="109.2">3</text>
<text x="191" y="108.2">20KB</text>
<text x="198" y="109.2">1</text>
<text x="207.7" y="108.9">R1222</text>
<text x="207.7" y="110.9">47K</text>
<text x="220.6" y="113.1">9</text>
<text x="228.2" y="113.1">IC1200C</text>
<text x="237.9" y="113.2">C1212</text>
<text x="250.3" y="113.1">SW1200A</text>
<text x="388.1" y="113.4">C</text>
<text x="52.9" y="115.8">C1204</text>
<text x="74.5" y="114.8">47uF/63V</text>
<text x="87.9" y="119.8">D1203</text>
<text x="87.9" y="116">BAV70</text>
<text x="97.5" y="115.4" transform="rotate(-90 97.5 115.4)">1</text>
<text x="98.8" y="118.7">R1204</text>
<text x="136.5" y="114">R1207</text>
<text x="137.3" y="115.6">6K8</text>
<text x="144.7" y="115">2</text>
<text x="148.4" y="118.9">TL074</text>
<text x="149.6" y="116">-</text>
<text x="169.2" y="116">P1202A</text>
<text x="176.6" y="116.9">2</text>
<text x="179.3" y="116">R1217</text>
<text x="179.3" y="119.8">8K2</text>
<text x="192.8" y="117.3" transform="rotate(-90 192.8 117.3)">2</text>
<text x="207.7" y="118.7">R1221</text>
<text x="219.6" y="116.9">10</text>
<text x="225.4" y="114">-</text>
<text x="225.4" y="117.9">+</text>
<text x="228.2" y="118.9">TL074</text>
<text x="233" y="115">8</text>
<text x="235.9" y="118.7">33uF/16V</text>
<text x="245.9" y="115">1</text>
<text x="250.3" y="115">SW/DPDT</text>
<text x="258.3" y="118.9">2</text>
<text x="266.7" y="118.3" transform="rotate(-90 266.7 118.3)">6</text>
<text x="52.9" y="120.1">1N8</text>
<text x="52.9" y="125.5">C1203</text>
<text x="76.4" y="124.9">R1209</text>
<text x="98.8" y="120.6">10R</text>
<text x="118.8" y="124.5">C1218</text>
<text x="148.2" y="121.8">R1208 6K8</text>
<text x="166.1" y="120.8">1</text>
<text x="176.6" y="124.7">3</text>
<text x="181.3" y="123.7">R1218</text>
<text x="187.3" y="122.4">C1208</text>
<text x="188.3" y="123.9">10N</text>
<text x="209.7" y="120.6">20K</text>
<text x="245.9" y="122.8">3</text>
<text x="273.9" y="122.8">1</text>
<text x="282.3" y="124.2" transform="rotate(-90 282.3 124.2)">6</text>
<text x="298" y="121.8">R1226</text>
<text x="298" y="125.7">10K</text>
<text x="304" y="122.8">AUX1PRE</text>
<text x="313.8" y="123.7">AUX1PRE</text>
<text x="52.9" y="129.8">1N8</text>
<text x="77.4" y="126.5">1K2</text>
<text x="87.9" y="127.6">BAV70</text>
<text x="99" y="131.9">3300uF/6.3V</text>
<text x="100" y="130.2">C1200</text>
<text x="110.5" y="130.4">R1200</text>
<text x="117.7" y="126.3">15N/100V /NF</text>
<text x="121.2" y="130">LK1201</text>
<text x="148.8" y="130.2">C1206</text>
<text x="165.1" y="128.4">C1207</text>
<text x="165.1" y="130.4">3N3</text>
<text x="171.4" y="127.8">200KC X2</text>
<text x="181.3" y="127.6">8K2</text>
<text x="207.9" y="128.4">C1210</text>
<text x="209.9" y="130.4">2N2</text>
<text x="219.4" y="128.4">R1233</text>
<text x="219.4" y="130.4">47K</text>
<text x="266.7" y="129" transform="rotate(-90 266.7 129)">2</text>
<text x="269" y="128.4">P1207A</text>
<text x="269" y="130.7">20KK X2</text>
<text x="289.4" y="128.6">1</text>
<text x="298" y="129.6">R1227</text>
<text x="304" y="130.6">AUX1POST</text>
<text x="313.8" y="131.5">AUX1POST</text>
<text x="45.5" y="136.4">1</text>
<text x="53.5" y="136.4">F</text>
<text x="59.9" y="136.4">2</text>
<text x="76.2" y="136.2">R1210</text>
<text x="88.7" y="136.4">-V1</text>
<text x="110.5" y="132.3">20K</text>
<text x="149.4" y="132.3">22P</text>
<text x="245.9" y="136.4">4</text>
<text x="251.3" y="136.4">SW1200B</text>
<text x="282.3" y="134.9" transform="rotate(-90 282.3 134.9)">2</text>
<text x="284.6" y="134.3">P1208A</text>
<text x="284.6" y="136.6">20KK X2</text>
<text x="298" y="133.5">10K</text>
<text x="77.4" y="138.2">1K2</text>
<text x="97.8" y="139.9">TR1201</text>
<text x="97.8" y="141.8">2SB737</text>
<text x="109.5" y="144">TR1203</text>
<text x="207.9" y="138.2">C1211</text>
<text x="209.9" y="140.1">2N2</text>
<text x="214.2" y="143.6" transform="rotate(-90 214.2 143.6)">2</text>
<text x="236.9" y="140.1">R1238</text>
<text x="236.9" y="142">47K</text>
<text x="251.1" y="138.3">SW/DPDT</text>
<text x="258.3" y="140.3">5</text>
<text x="266.7" y="143.6" transform="rotate(-90 266.7 143.6)">5</text>
<text x="49.8" y="148.5">CN1200</text>
<text x="52.7" y="146.6" transform="rotate(-90 52.7 146.6)">3</text>
<text x="74.5" y="144.4">C1201</text>
<text x="74.5" y="149.8">47uF/63V</text>
<text x="88.7" y="149.6">C1213</text>
<text x="98.8" y="149.8">R1201</text>
<text x="109.5" y="145.7">BC846</text>
<text x="245.9" y="144.2">6</text>
<text x="273.9" y="148.1">4</text>
<text x="282.3" y="149.5" transform="rotate(-90 282.3 149.5)">5</text>
<text x="298" y="147.1">R1228</text>
<text x="304" y="148.1">AUX2PRE</text>
<text x="313.8" y="149.1">AUX2PRE</text>
<text x="47.4" y="150.4">XLR/MC3FAV1</text>
<text x="55.2" y="155.9">R1214</text>
<text x="67.7" y="155.7">R1213</text>
<text x="87.9" y="151.2">22P/ NF</text>
<text x="98.8" y="151.8">1K2</text>
<text x="208.9" y="150">3</text>
<text x="212.4" y="152.9">P1204A</text>
<text x="212.4" y="154.9">20KB</text>
<text x="219.4" y="150">1</text>
<text x="266.7" y="154.3" transform="rotate(-90 266.7 154.3)">3</text>
<text x="269" y="153.7">P1207B</text>
<text x="289.4" y="153.9">4</text>
<text x="298" y="151">10K</text>
<text x="298" y="152.9">R1229</text>
<text x="304" y="153.9">AUX2POST</text>
<text x="313.8" y="154.9">AUX2POST</text>
<text x="56" y="157.8">6K8</text>
<text x="68.4" y="157.4">6K8</text>
<text x="110.5" y="157.6">R1203</text>
<text x="110.5" y="159.6">1K2</text>
<text x="269" y="156.1">20KK X2</text>
<text x="282.3" y="160.2" transform="rotate(-90 282.3 160.2)">3</text>
<text x="284.6" y="157.6">P1208B</text>
<text x="284.6" y="159.9">20KK X2</text>
<text x="298" y="156.8">10K</text>
<text x="39.5" y="164.6">SWPHANT</text>
<text x="51.1" y="163.6">SWPHANT</text>
<text x="58.9" y="167.7">P1200B</text>
<text x="80.1" y="162.5">C1217</text>
<text x="80.1" y="166.8">15N/100V/NF</text>
<text x="101.5" y="162.5">C1220</text>
<text x="101.5" y="166.8">100N</text>
<text x="58.9" y="169.5">10KALOG</text>
<text x="108.1" y="169.5">-V1</text>
<text x="222.3" y="169.5">+15V</text>
<text x="60.5" y="179.6" transform="rotate(-90 60.5 179.6)">4</text>
<text x="64.4" y="179.6" transform="rotate(-90 64.4 179.6)">5</text>
<text x="68.3" y="179.6" transform="rotate(-90 68.3 179.6)">6</text>
<text x="165.9" y="174.3">D1201</text>
<text x="165.9" y="176.3">BAV70</text>
<text x="200.7" y="176.3">R1235</text>
<text x="210.7" y="174.3">LD1200</text>
<text x="284.6" y="179">P1206A</text>
<text x="173.5" y="182.1">R1234</text>
<text x="195.1" y="181">TR1204</text>
<text x="195.1" y="182.7">BC846</text>
<text x="202.7" y="180.2">620R</text>
<text x="210.7" y="180.2">RED</text>
<text x="264.9" y="182.1">R1224</text>
<text x="282.3" y="180.6" transform="rotate(-90 282.3 180.6)">6</text>
<text x="284.6" y="181.4">10KAC</text>
<text x="289.4" y="185.1">4</text>
<text x="292.2" y="184.1">R1230</text>
<text x="302.1" y="185.1">MIXL</text>
<text x="4.8" y="186.4">B</text>
<text x="172.7" y="188.7">R1237</text>
<text x="173.5" y="186">4K3</text>
<text x="174.7" y="190.7">NF</text>
<text x="185.2" y="188.9">C1219</text>
<text x="185.2" y="190.9">4.7uF/50V</text>
<text x="245.3" y="190.3" transform="rotate(-90 245.3 190.3)">3</text>
<text x="263.4" y="190.9">6</text>
<text x="264.9" y="186">10K</text>
<text x="268.2" y="191.9">-</text>
<text x="269" y="190.9">IC1200B</text>
<text x="282.3" y="191.3" transform="rotate(-90 282.3 191.3)">1</text>
<text x="292.2" y="188">10K</text>
<text x="309.9" y="186">MIXL</text>
<text x="388.1" y="186.4">B</text>
<text x="165.9" y="193.8">D1200</text>
<text x="165.9" y="195.7">BAV70</text>
<text x="197" y="192.8">PEAKCOM</text>
<text x="208.7" y="193.8">PEAKCOM</text>
<text x="235.9" y="194.8">10KFADER</text>
<text x="237.9" y="192.6">P1205A</text>
<text x="252.5" y="194.8">2</text>
<text x="263.4" y="194.8">5</text>
<text x="268.2" y="195.7">+</text>
<text x="271" y="196.7">TL074</text>
<text x="275.8" y="192.8">7</text>
<text x="282.3" y="196.2" transform="rotate(-90 282.3 196.2)">5</text>
<text x="245.3" y="201" transform="rotate(-90 245.3 201)">1</text>
<text x="247.6" y="200.6">R1223</text>
<text x="248.6" y="202.4">20K</text>
<text x="260.3" y="200.4">R1225</text>
<text x="260.3" y="202.4">4K3</text>
<text x="289.4" y="200.6">3</text>
<text x="292.2" y="199.6">R1231</text>
<text x="292.2" y="203.5">10K</text>
<text x="302.1" y="200.6">MIXR</text>
<text x="309.9" y="201.6">MIXR</text>
<text x="282.3" y="206.9" transform="rotate(-90 282.3 206.9)">2</text>
<text x="284.6" y="204.3">P1206B</text>
<text x="284.6" y="206.7">10KAC</text>
<text x="41.4" y="253.2">+15V</text>
<text x="43" y="256.5" transform="rotate(-90 43 256.5)">4</text>
<text x="62.8" y="253.2">P1202B</text>
<text x="62.8" y="255.1">200KC X2</text>
<text x="74.5" y="253.2">P1201B</text>
<text x="74.5" y="255.1">20KB</text>
<text x="84.2" y="253.2">P1203B</text>
<text x="84.2" y="255.1">20KB</text>
<text x="93.9" y="253.2">P1204B</text>
<text x="93.9" y="255.1">20KB</text>
<text x="103.7" y="253.2">P1207C</text>
<text x="103.7" y="255.1">20KK X2</text>
<text x="113.4" y="253.2">P1208C</text>
<text x="113.4" y="255.1">20KK X2</text>
<text x="123.1" y="253.2">P1206C</text>
<text x="123.1" y="255.1">10KAC</text>
<text x="136.7" y="253.4">P1205B</text>
<text x="136.7" y="255.1">10KFADER</text>
<text x="4.8" y="259.4">A</text>
<text x="44" y="262.9" transform="rotate(-90 44 262.9)">V+</text>
<text x="45.3" y="260.9">IC1200E</text>
<text x="388.1" y="259.4">A</text>
<text x="44" y="266" transform="rotate(-90 44 266)">V-</text>
<text x="45.3" y="266.8">TL074</text>
<text x="62.5" y="265.3" transform="rotate(-90 62.5 265.3)">4</text>
<text x="66.3" y="265.3" transform="rotate(-90 66.3 265.3)">5</text>
<text x="70.2" y="265.3" transform="rotate(-90 70.2 265.3)">6</text>
<text x="76.1" y="265.3" transform="rotate(-90 76.1 265.3)">4</text>
<text x="80" y="265.3" transform="rotate(-90 80 265.3)">5</text>
<text x="85.8" y="265.3" transform="rotate(-90 85.8 265.3)">4</text>
<text x="89.7" y="265.3" transform="rotate(-90 89.7 265.3)">5</text>
<text x="95.5" y="265.3" transform="rotate(-90 95.5 265.3)">4</text>
<text x="99.4" y="265.3" transform="rotate(-90 99.4 265.3)">5</text>
<text x="105.3" y="265.3" transform="rotate(-90 105.3 265.3)">7</text>
<text x="109.1" y="265.3" transform="rotate(-90 109.1 265.3)">8</text>
<text x="115" y="265.3" transform="rotate(-90 115 265.3)">7</text>
<text x="118.9" y="265.3" transform="rotate(-90 118.9 265.3)">8</text>
<text x="124.7" y="265.3" transform="rotate(-90 124.7 265.3)">7</text>
<text x="128.6" y="265.3" transform="rotate(-90 128.6 265.3)">8</text>
<text x="132.5" y="265.3" transform="rotate(-90 132.5 265.3)">9</text>
<text x="138.3" y="265.3" transform="rotate(-90 138.3 265.3)">4</text>
<text x="142.2" y="265.3" transform="rotate(-90 142.2 265.3)">5</text>
<text x="146.1" y="265.3" transform="rotate(-90 146.1 265.3)">6</text>
<text x="150" y="265.3" transform="rotate(-90 150 265.3)">7</text>
<text x="153.9" y="265.3" transform="rotate(-90 153.9 265.3)">8</text>
<text x="157.8" y="265.3" transform="rotate(-90 157.8 265.3)">9</text>
<text x="41.6" y="274.6">-15V</text>
<text x="43" y="271.9" transform="rotate(-90 43 271.9)">11</text>
<text x="34.6" y="289.2">1</text>
<text x="99.4" y="289.2">2</text>
<text x="164.2" y="289.2">3</text>
<text x="228.9" y="289.2">4</text>
<text x="293.7" y="289.2">5</text>
<text x="358.5" y="289.2">6</text>
</g>
<g font-size="1.6">
<text x="373.3" y="256.9">7</text>
<text x="376" y="256.9">OF</text>
<text x="380.1" y="256.9">11</text>
</g>
<g font-size="1.4">
<text x="97" y="66" transform="rotate(-90 97 66)">+</text>
<text x="77.5" y="110.7" transform="rotate(-90 77.5 110.7)">+</text>
<text x="239" y="114.6" transform="rotate(-90 239 114.6)">+</text>
<text x="98.6" y="128.2">+</text>
<text x="75.6" y="145.8" transform="rotate(-90 75.6 145.8)">+</text>
<text x="184.2" y="188.5">+</text>
</g>
</svg>
